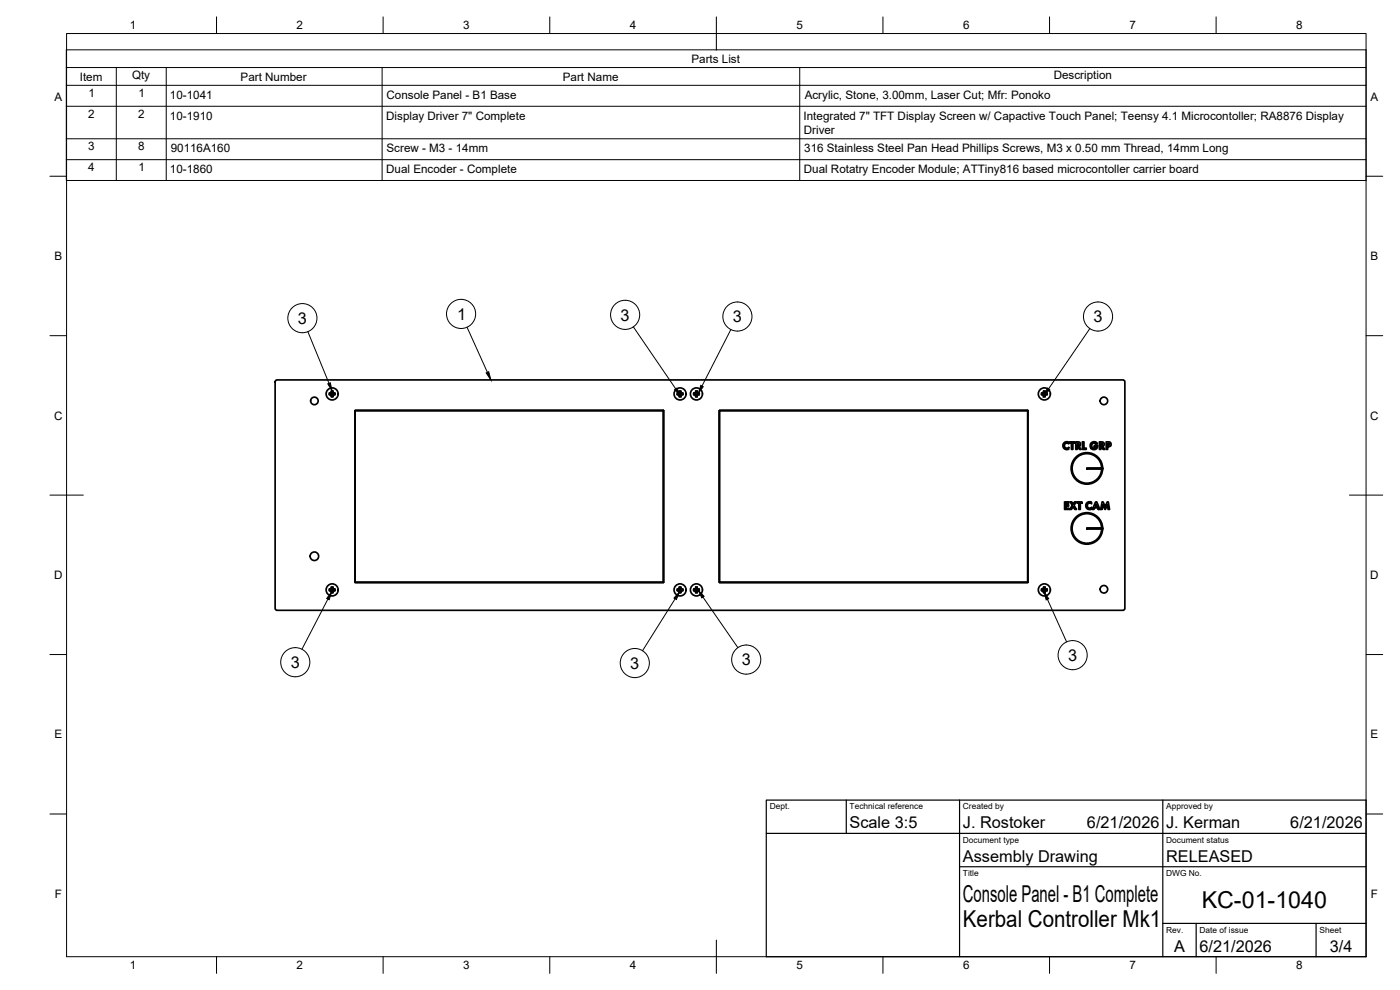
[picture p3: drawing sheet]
<svg xmlns="http://www.w3.org/2000/svg" width="420mm" height="297mm" viewBox="0 0 420 297" stroke-linecap="round" stroke-linejoin="round" font-family="sans-serif">
<!-- layer: Visible -->
<g fill="none" stroke="#000" stroke-width=".51">
<path d="M82.8 114.2l.3-.2h254.1l.4 .5v68.2l-.5 .4h-254.1l-.4-.5v-68.1zM99.1 118.3l.4 .1-.1 .6M99.1 118.3l-.3 .1M99.1 118.1v.2M99.2 117.9l.1 .2M99.2 118h-.3v.4l.5 .1M99.3 118.3l-.1 .1M99.4 117.9l.1 .1M99.4 117.9h-.2M99.4 118.5l.1 .1M99.4 117.4l.1 .3M99.5 117.7l-.1 .2"/>
<path d="M99.5 118.4l-.1 .1M99.5 118.6v.4h.4M99.5 117.7v.3h-.7M99.6 118.7h.2M99.6 117.6h.2M99.8 117.8l.2 .1M99.8 118.6h.1M99.9 118.4l.1 .1M99.9 117.4v.3M99.9 117.4h-.4v.4M99.9 117.7l.6 .3v.3l-.6 .3M99.9 118.6v.4"/>
<path d="M100.1 118.3h.1M100.1 118.4l-.3 .2 .1 .4M100.1 117.9l-.2 .1M100.2 118.3l.3 .1M100.2 118.1v.2M100.5 118l-.4 .1M203.3 118.4l.5 .1M203.3 118v.4M203.5 118.3l.4 .1v.6M203.5 118.3l-.3 .1M203.6 118.1v.2M203.6 117.9v.2"/>
<path d="M203.6 118.3v.1M203.7 118h-.4M203.8 117.9l.1 .1M203.8 117.9h-.2M203.8 118.5l.1 .1M203.8 117.7l.1 .1M203.9 117.7l-.1 .2M203.9 117.4v.6h-.7M203.9 118.4l-.1 .1M203.9 118.6v.4M203.9 117.4v.3M203.9 119h.4"/>
<path d="M203.9 117.4h.4M203.9 118.6h-.1M204 118.7h.2M204 117.6h.2M204.2 117.8l.2 .1M204.2 118.6h.1M204.3 117.4v.3M204.3 118.4l.1 .1M204.3 118.6v.4M204.3 117.7l.1 .2M204.4 118.5l-.1 .1M204.4 117.9h.1"/>
<path d="M204.5 118.3l.4 .1M204.5 118.4l-.3 .2 .1 .4M204.5 117.9l-.2 .1M204.5 118h.4M204.6 118.1v.2M204.9 118l-.4 .1M204.9 118v.4M204.9 118.4l-.5 .1M208.2 118.4l.5 .1M208.2 118v.4M208.4 118.3l.4 .1v.6M208.4 118.3l-.2 .1"/>
<path d="M208.5 118.1v.2M208.6 117.9v.2M208.6 118h-.4M208.6 118.3v.1M208.7 117.9l.1 .1M208.7 117.9h-.1M208.7 118.5l.1 .1M208.8 117.4l.1 .3M208.8 117.7l.1 .1M208.8 118.6v.4M208.8 117.4v.3M208.8 117.7l-.1 .2"/>
<path d="M208.8 119h.4M208.8 117.4h.4M208.8 118.4l-.1 .1M208.9 117.7l-.1 .3h-.6M208.9 118.6h-.1M208.9 118.7h.2M208.9 117.6h.2M209.1 117.8l.2 .1M209.1 118.6h.1M209.2 118.4l.1 .1M209.2 117.4v.3M209.2 117.7l.1 .2"/>
<path d="M209.2 117.4l.1 .3M209.3 118.6l-.1 .4M209.3 118.5l-.1 .1M209.3 117.9h.2M209.4 118.3h.1M209.4 118.4l-.3 .2 .1 .4M209.4 117.9l-.2 .1M209.5 118h.3M209.5 118.3l.3 .1M209.6 118.1v.2M209.8 118l-.4 .1M209.8 118v.4"/>
<path d="M209.8 118.4l-.5 .1M312.6 118.4l.5 .1M312.6 118v.4M312.9 118.3l.3 .1v.6M312.9 118.3l-.3 .1M312.9 118.1v.2M312.9 117.9l.1 .2M313 118.3l-.1 .1M313 118h-.4M313.1 117.9l.1 .1M313.1 117.9h-.1M313.1 118.5l.1 .1"/>
<path d="M313.2 117.7l.1 .1M313.2 117.7l-.1 .2M313.2 117.4v.6h-.6M313.2 118.4l-.1 .1M313.2 118.6v.4M313.2 117.4v.3M313.2 119h.5M313.2 117.4h.5M313.3 118.6h-.1M313.3 118.7h.3M313.3 117.6h.3M313.5 117.8l.2 .1"/>
<path d="M313.5 118.6h.1M313.6 117.4v.3M313.6 118.4l.1 .1M313.6 118.6v.4M313.7 117.7v.2M313.7 118.5v.1M313.7 117.9h.2M313.8 118.3l.4 .1M313.9 118.4l-.4 .2 .1 .4M313.9 117.9l-.3 .1M313.9 118h.4M314 118.1v.2"/>
<path d="M314.2 118l-.4 .1M314.3 118v.4M314.3 118.4l-.6 .1M106.6 123.2h92.5v51.6h-92.5zM106.6 123.2h92.5v51.5h-92.5zM215.9 123.2h92.6v51.6h-92.6zM215.9 123.2h92.5v51.5h-92.5zM319.3 132.9l.7-.4 .7 .2v.5l-.8-.2-.5 .6 .4 .8 .5 .1 .4-.3v.6l-.8 .1-.7-.5-.2-.8zM321 132.6h1.5v.4h-.5v1.8h-.5v-1.8h-.5zM322.9 132.6h.8l.5 .3 .1 .6-.5 .4 .7 .9h-.5l-.7-.9v.9h-.4zM323.3 132.9l.5 .2-.1 .5h-.4zM324.9 132.6h.4v1.9h.7v.3h-1.1z"/>
<path d="M327.5 132.9l1-.4 .7 .4 .1 .2-.3 .2-.4-.3h-.6l-.4 .6 .2 .6 .5 .3 .4-.1 .3-.4h-.6v-.4h1.1l-.4 1-.9 .3-.8-.4-.2-1zM330.4 132.9l.5 .2v.4l-.5 .1zM331.2 133.8l-.3 .1 .7 .9h-.6l-.5-.9-.1 .9h-.5v-2.2l1.3 .2 .2 .5-.3 .5M332 132.6h1l.5 .6-.2 .6-.9 .2v.8h-.4zM332.4 133l.6 .1-.2 .5h-.4zM319.5 150.6h1.2v.4h-.8v.5h.8v.4h-.8v.6h.8v.4h-1.2zM321.1 150.6h.6l.4 .7 .4-.7h.5l-.7 1 .8 1.3h-.5l-.5-.9-.6 .9h-.5l.8-1.3zM323.3 150.6h1.4v.4h-.5v1.9h-.4v-1.9h-.5zM326.1 150.9l.7-.4 .8 .2v.5l-.8-.2-.5 .6 .4 .8 .5 .1 .4-.2v.5l-.8 .1-.7-.4-.2-1zM326.2 140.4h4.7v.3h-4.7zM326.2 158.4h4.7v.3h-4.7zM328.8 150.6h.4l.9 2.3h-.5l-.2-.5h-.9l-.2 .5h-.5z"/>
<path d="M329 151.2l.3 .8h-.6zM330.6 140.4a4.4 4.4 0 0 0-6.7-3.7 4.4 4.4 0 0 0 0 7.7 4.4 4.4 0 0 0 6.7-3.7M330.6 158.4a4.4 4.4 0 0 0-6.7-3.7 4.4 4.4 0 0 0 0 7.7 4.4 4.4 0 0 0 6.7-3.7M330.8 150.6h.3l.6 1.4 .6-1.4h.3l.4 2.3h-.5l-.1-1.4-.7 1.4-.7-1.4-.2 1.4h-.5zM330.9 140.4a4.7 4.7 0 0 0-7.1-3.9 4.7 4.7 0 0 0 0 8.1 4.7 4.7 0 0 0 7.1-3.9M330.9 158.4a4.7 4.7 0 0 0-7.1-3.9 4.7 4.7 0 0 0 0 8.1 4.7 4.7 0 0 0 7.1-3.9M98.8 176.8l.3 .1M99.1 177.1l.4 .1v.3M99.1 177.1l-.3 .1M99.1 176.9v.2M99.2 176.8l.1 .1M99.2 176.8h-.3l-.1 .3 .4 .1"/>
<path d="M99.2 177.2l.2 .1M99.3 177.1l-.1 .1M99.4 176.7l.1 .1M99.4 176.7h-.2M99.4 177.3l.1 .1M99.4 176.2l.1 .3M99.5 176.5l-.1 .2M99.5 177.2l-.1 .1M99.5 177.5l-.1 .3M99.5 177.4v.4h.4M99.5 176.5v.3l-.4 .1M99.6 177.5h.2"/>
<path d="M99.6 176.4h.2M99.8 177.5l.1 .3M99.8 176.6l.2 .1M99.8 177.4h.1M99.9 177.2l.1 .1M99.9 176.2v.4M99.9 176.2h-.4v.4M99.9 176.5l.6 .3v.3l-.6 .3M99.9 176.2v.3M99.9 177.4v.4M100.1 176.9h.1M100.1 177.1h.1"/>
<path d="M100.1 176.8h-.2M100.1 177.2h-.2l-.1 .3M100.2 177.1l.3 .1M100.2 176.9v.2M100.5 176.8l-.3 .1M203.2 176.8l.3 .1M203.3 177.2h.4M203.3 176.8v.4M203.5 177.1l.4 .1v.6M203.5 177.1l-.3 .1M203.6 176.9v.2M203.6 176.8v.1"/>
<path d="M203.6 177.2l.2 .1M203.6 177.1v.1M203.7 176.8h-.4M203.8 176.7l.1 .1M203.8 176.7h-.2M203.8 177.3l.1 .1M203.8 176.6h.1M203.9 176.5l-.1 .2M203.9 176.2v.6l-.4 .1M203.9 177.2l-.1 .1M203.9 177.4v.4M203.9 176.2v.3"/>
<path d="M203.9 177.8h.4M203.9 176.2h.4M203.9 177.4h-.1M204 177.5h.2M204 176.4h.2M204.2 177.5l.1 .3M204.2 176.6l.2 .1M204.2 177.4h.1M204.3 176.2v.4M204.3 177.2l.1 .1M204.3 176.2v.3M204.3 177.4v.4"/>
<path d="M204.3 176.5l.1 .2M204.4 177.3l-.1 .1M204.4 176.7h.1M204.5 177.1l.4 .1M204.5 176.8h-.2M204.5 177.2h-.2l-.1 .3M204.5 177.2l-.1 .1M204.5 176.8h.4M204.6 176.9v.2M204.9 176.8l-.4 .1M204.9 176.8v.4M204.9 177.2h-.4"/>
<path d="M208.2 176.8l.2 .1M208.2 177.2h.4M208.2 176.8v.4M208.4 177.1l.4 .1 .1 .3M208.4 177.1l-.2 .1M208.5 176.9v.2M208.6 176.8v.1M208.6 176.8h-.4M208.6 177.2l.1 .1M208.6 177.1v.1M208.7 176.7l.1 .1M208.7 176.7h-.1"/>
<path d="M208.7 177.3l.1 .1M208.8 176.2l.1 .3M208.8 176.6h.1M208.8 177.4v.4M208.8 176.2v.3M208.8 176.5l-.1 .2M208.8 177.8h.4M208.8 176.2h.4M208.8 177.2l-.1 .1M208.9 177.5l-.1 .3M208.9 176.5l-.1 .3-.4 .1M208.9 177.4h-.1"/>
<path d="M208.9 177.5h.2M208.9 176.4h.2M209.1 177.5l.1 .3M209.1 176.6l.2 .1M209.1 177.4h.1M209.2 177.2l.1 .1M209.2 176.2v.4M209.2 176.5l.1 .2M209.2 176.2l.1 .3M209.3 177.4l-.1 .4M209.3 177.3l-.1 .1M209.3 176.7h.2"/>
<path d="M209.4 176.9h.1M209.4 177.1h.1M209.4 176.8h-.2M209.4 177.2h-.2l-.1 .3M209.5 177.2l-.2 .1M209.5 176.8h.3M209.5 177.1l.3 .1M209.6 176.9v.2M209.8 176.8l-.3 .1M209.8 176.8v.4M209.8 177.2h-.3M312.6 176.8l.3 .1"/>
<path d="M312.6 177.2h.4M312.6 176.8v.4M312.9 177.1l.3 .1v.6M312.9 177.1l-.3 .1M312.9 176.9v.2M312.9 176.8l.1 .1M313 177.2l.1 .1M313 177.1l-.1 .1M313 176.8h-.4M313.1 176.7l.1 .1M313.1 176.7h-.1M313.1 177.3l.1 .1"/>
<path d="M313.2 176.6h.1M313.2 176.5l-.1 .2M313.2 176.2v.6l-.3 .1M313.2 177.2l-.1 .1M313.2 177.4v.4M313.2 176.2v.3M313.2 177.8h.5M313.2 176.2h.5M313.3 177.4h-.1M313.3 177.5h.3M313.3 176.4h.3M313.5 177.5l.1 .3"/>
<path d="M313.5 176.6l.2 .1M313.5 177.4h.1M313.6 176.2v.4M313.6 177.2l.1 .1M313.6 176.2v.3M313.6 177.4v.4M313.7 176.5v.2M313.7 177.3v.1M313.7 176.7h.2M313.8 177.1l.4 .1M313.9 176.8h-.3M313.9 177.2h-.3l-.1 .3"/>
<path d="M313.9 177.2l-.2 .1M313.9 176.8h.4M314 176.9v.2M314.2 176.8l-.4 .1M314.3 176.8v.4M314.3 177.2h-.4"/>
<circle cx="99.7" cy="118.2" r="1.81"/>
<circle cx="204.1" cy="118.2" r="1.81"/>
<circle cx="209" cy="118.2" r="1.81"/>
<circle cx="313.4" cy="118.2" r="1.81"/>
<circle cx="94.4" cy="120.3" r="1.13"/>
<circle cx="331.3" cy="120.3" r="1.13"/>
<circle cx="94.4" cy="166.9" r="1.28"/>
<circle cx="99.7" cy="177" r="1.81"/>
<circle cx="204.1" cy="177" r="1.81"/>
<circle cx="209" cy="177" r="1.81"/>
<circle cx="313.4" cy="177" r="1.81"/>
<circle cx="331.3" cy="176.8" r="1.13"/>
</g>
<!-- layer: BORDER -->
<g fill="none" stroke="#000" stroke-width=".3">
<path d="M20 10.1h390v276.9h-390zM65 5.1v5M115 5.1v5M165 5.1v5M215 5.1v10M265 5.1v5M315 5.1v5M365 5.1v5M15 52.9h5M410 52.9h5M15 100.7h5M410 100.7h5"/>
<path d="M15 148.6h10M405 148.6h10M15 196.4h5M410 196.4h5M15 244.2h5M410 244.2h5M65 287v5M115 287v5M165 287v5M215 282.1v9.9M265 287v5M315 287v5"/>
<path d="M365 287v5"/>
</g>
<!-- layer: TITLEBLOCK -->
<path d="M230 240.1h180v46.9h-180zM230 250h180M254 240.1v9.9M288 240.1v46.9M349 240.1v46.9M288 260.1h122M349 277.1h61M359 277.1v9.9M395 277.1v9.9" fill="none" stroke="#000" stroke-width=".36"/>
<!-- layer: Parts Lists -->
<path d="M19.9 15h390.1v39.2h-390.1zM19.9 20.3h390.1M19.9 25.6h390.1M19.9 31.9h390.1M34.9 20.3v33.9M49.9 20.3v33.9M114.7 20.3v33.9M240 20.3v33.9M19.9 41.6h390.1M19.9 47.9h390.1" fill="none" stroke="#000" stroke-width=".3"/>
<!-- layer: Balloons -->
<g fill="none" stroke="#000" stroke-width=".3">
<circle cx="90.8" cy="95.5" r="4.4"/>
<circle cx="138.4" cy="94.2" r="4.4"/>
<circle cx="187.6" cy="94.5" r="4.4"/>
<circle cx="221.3" cy="95" r="4.4"/>
<circle cx="329.5" cy="95" r="4.4"/>
<circle cx="88.6" cy="198.7" r="4.4"/>
<circle cx="190.5" cy="198.9" r="4.4"/>
<circle cx="224" cy="197.9" r="4.4"/>
<circle cx="321.9" cy="196.6" r="4.4"/>
</g>
<!-- layer: 0 -->
<path d="M98.4 115.2l.7-.3 .6 2.4zM145.9 111.9l.8-.4 .6 2.5zM202.5 116.9l.6-.5 1.1 2.3zM210.3 115.6l.8 .4-1.6 2.1zM314.3 116.4l.7 .5-1.7 1.8zM99.6 177.5l-.8 2.4-.8-.3zM204 177.5l-1 2.4-.7-.5zM209.5 177.1l1.8 1.8-.7 .5zM313.3 177.6l1.4 2-.7 .4z" fill="#000" stroke="#000" stroke-width=".3"/>
<path d="M92.4 99.5l6.3 15.5M140.2 98.2l6.1 13.5M190.1 98.1l12.7 18.6M219.3 98.9l-8.6 16.9M327.1 98.6l-12.4 18.1M98.4 179.8l-7.8 15M202.6 179.6l-9.8 15.6M211 179.2l10.4 15.1M314.3 179.8l5.8 12.8" fill="none" stroke="#000" stroke-width=".3"/>
<g font-size="7">
<text x="289" y="270.6">Console Panel - B1 Complete</text>
<text x="360.6" y="272.3">KC-01-1040</text>
<text x="289" y="278.1">Kerbal Controller Mk1</text>
</g>
<g font-size="4.9">
<text x="137.2" y="96">1</text>
<text x="89.4" y="97.2">3</text>
<text x="186.2" y="96.2">3</text>
<text x="220" y="96.7">3</text>
<text x="328.2" y="96.7">3</text>
<text x="87.2" y="200.4">3</text>
<text x="189.1" y="200.7">3</text>
<text x="222.6" y="199.6">3</text>
<text x="320.5" y="198.3">3</text>
<text x="255" y="248.5">Scale 3:5</text>
<text x="289" y="248.5">J. Rostoker</text>
<text x="326.2" y="248.5">6/21/2026</text>
<text x="350" y="248.5">J. Kerman</text>
<text x="387.2" y="248.5">6/21/2026</text>
<text x="289" y="258.6">Assembly Drawing</text>
<text x="350" y="258.6">RELEASED</text>
<text x="352.3" y="285.7">A</text>
<text x="360" y="285.5">6/21/2026</text>
<text x="399.1" y="285.7">3/4</text>
</g>
<g font-size="3.5">
<text x="39" y="8.8">1</text>
<text x="89" y="8.8">2</text>
<text x="139" y="8.8">3</text>
<text x="189" y="8.8">4</text>
<text x="239" y="8.8">5</text>
<text x="289" y="8.8">6</text>
<text x="339" y="8.8">7</text>
<text x="389" y="8.8">8</text>
<text x="39.6" y="23.8">Qty</text>
<text x="207.5" y="18.8">Parts List</text>
<text x="316.3" y="23.8">Description</text>
<text x="23.9" y="24.2">Item</text>
<text x="26.6" y="29.1">1</text>
<text x="41.6" y="29.1">1</text>
<text x="51" y="29.6">10-1041</text>
<text x="72.2" y="24.2">Part Number</text>
<text x="116" y="29.6">Console Panel - B1 Base</text>
<text x="168.9" y="24.2">Part Name</text>
<text x="241.5" y="29.6">Acrylic, Stone, 3.00mm, Laser Cut; Mfr: Ponoko</text>
<text x="16.3" y="30.2">A</text>
<text x="26.5" y="35.4">2</text>
<text x="41.5" y="35.4">2</text>
<text x="51" y="35.9">10-1910</text>
<text x="115.9" y="35.9">Display Driver 7&quot; Complete</text>
<text x="241.2" y="35.9">Integrated 7&quot; TFT Display Screen w/ Capactive Touch Panel; Teensy 4.1 Microcontoller; RA8876 Display</text>
<text x="411.3" y="30.2">A</text>
<text x="241.2" y="40.1">Driver</text>
<text x="26.4" y="45.1">3</text>
<text x="41.4" y="45.1">8</text>
<text x="51.2" y="45.6">90116A160</text>
<text x="116" y="45.7">Screw - M3 - 14mm</text>
<text x="241.4" y="45.7">316 Stainless Steel Pan Head Phillips Screws, M3 x 0.50 mm Thread, 14mm Long</text>
<text x="26.5" y="51.4">4</text>
<text x="41.6" y="51.4">1</text>
<text x="51" y="51.9">10-1860</text>
<text x="115.9" y="52">Dual Encoder - Complete</text>
<text x="241.2" y="51.9">Dual Rotatry Encoder Module; ATTiny816 based microcontoller carrier board</text>
<text x="16.3" y="78">B</text>
<text x="411.3" y="78">B</text>
<text x="16.2" y="125.9">C</text>
<text x="411.2" y="125.9">C</text>
<text x="16.2" y="173.7">D</text>
<text x="411.2" y="173.7">D</text>
<text x="16.3" y="221.6">E</text>
<text x="411.3" y="221.6">E</text>
<text x="16.4" y="269.4">F</text>
<text x="411.4" y="269.4">F</text>
<text x="39" y="290.8">1</text>
<text x="89" y="290.8">2</text>
<text x="139" y="290.8">3</text>
<text x="189" y="290.8">4</text>
<text x="239" y="290.8">5</text>
<text x="289" y="290.8">6</text>
<text x="339" y="290.8">7</text>
<text x="389" y="290.8">8</text>
</g>
<g font-size="2.5">
<text x="231" y="242.9">Dept.</text>
<text x="255" y="242.9">Technical reference</text>
<text x="289" y="242.9">Created by</text>
<text x="350" y="242.9">Approved by</text>
<text x="289" y="252.8">Document type</text>
<text x="350" y="252.8">Document status</text>
<text x="289" y="262.9">Title</text>
<text x="350" y="262.9">DWG No.</text>
<text x="350" y="279.9">Rev.</text>
<text x="360" y="279.9">Date of issue</text>
<text x="396" y="279.9">Sheet</text>
</g>
</svg>
